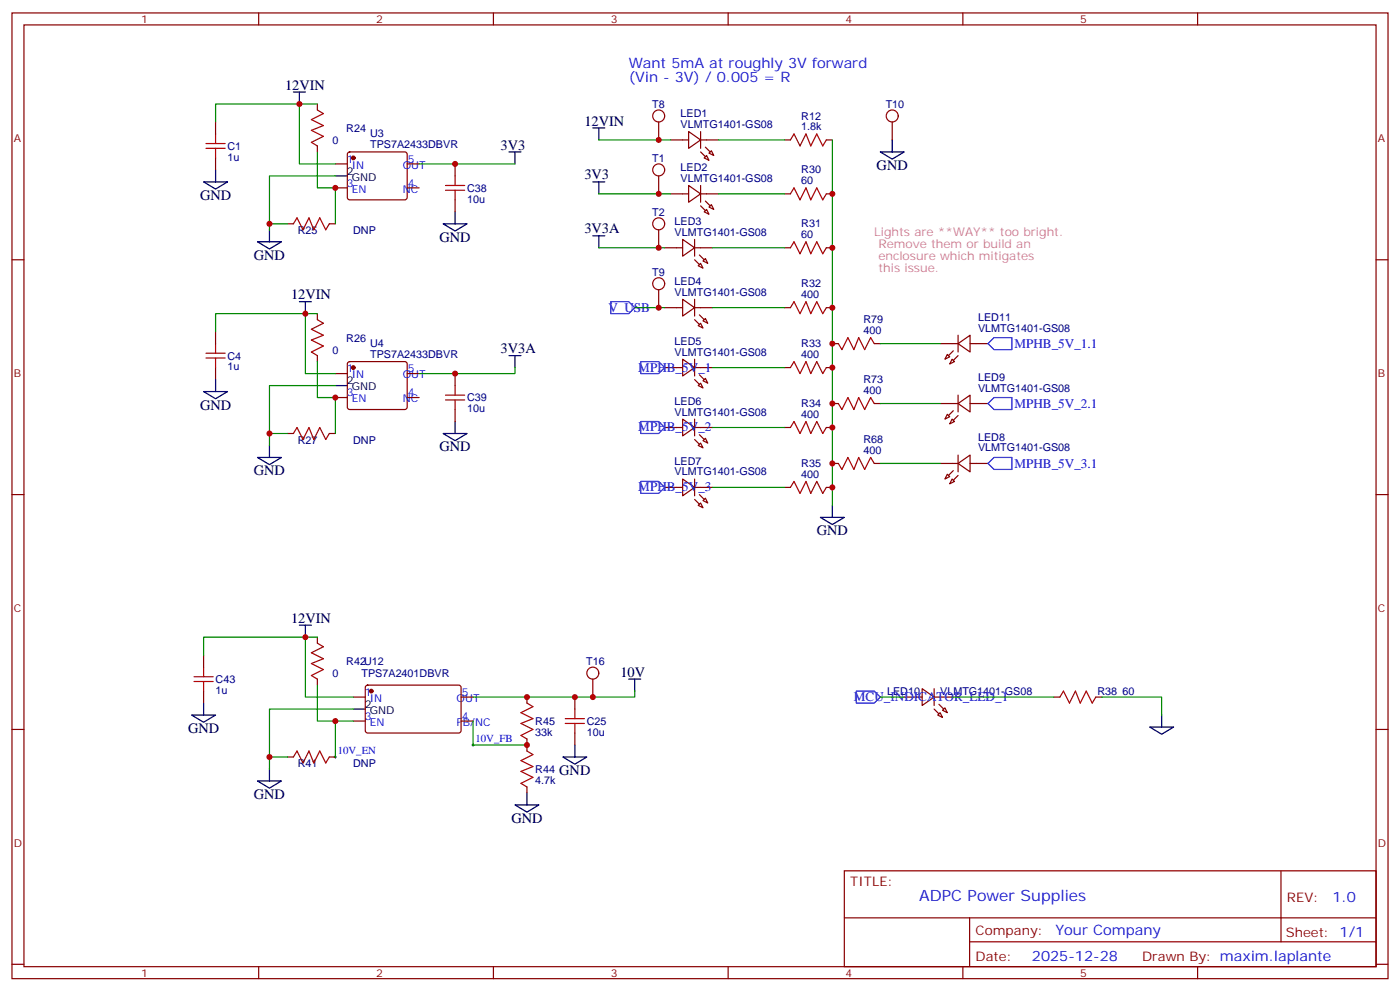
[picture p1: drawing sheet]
<svg xmlns="http://www.w3.org/2000/svg" width="412mm" height="292mm" viewBox="0 0 412 292" stroke-linecap="round" stroke-linejoin="round" font-family="sans-serif">
<g fill="none" stroke="#870000" stroke-width=".35">
<path d="M3.5 3.8h405.4v284.3h-405.4zM7.1 7.3h398.2v277.3h-398.2zM76.2 3.8v3.5M145.3 3.8v3.5M214.5 3.8v3.5M283.6 3.8v3.5M352.8 3.8v3.5M63.5 35.9v3.5M93.5 30.6v1.8M194 35.9v5.3M202.8 38.7l3.6 2.5-3.6 2.5zM206.4 38.7v5"/>
<path d="M262.8 35.9v5.3M63.5 46.5v3.5M93.5 43v1.7M98.8 48.3h3.5M98.8 55.3h3.5M102.5 44.9l.5-.2h16.2l.5 .2 .2 .5v12.7l-.2 .5-.5 .2h-16.2l-.5-.2-.2-.5v-12.7zM119.9 48.3h3.6M119.9 55.3h3.6M134.1 48.3v3.5M134.1 58.8v3.6M194 51.8v5.3M197.6 41.2h5.2"/>
<path d="M197.6 57.1h5.2M202.8 54.6l3.6 2.5-3.6 2.4zM206.4 41.2h5.3M206.4 54.6v4.9M206.4 57.1h5.3M207.4 46.5l.7-.7 .7 1.4zM208.8 45.1l.7-.7 .8 1.4zM231.1 41.2h1.7M231.1 57.1h1.7M243.4 41.2h1.8M243.4 57.1h1.8M3.5 76.5h3.6"/>
<path d="M84.7 65.9h1.7M97 65.9h1.8M194 67.7v5.3M195.8 73h5.3M201.1 70.5l3.5 2.5-3.5 2.4zM204.6 73h5.3M204.6 70.5v4.9M205.7 78.2l.7-.7 .7 1.5zM207.1 76.8l.7-.7 .7 1.4zM207.4 62.4l.7-.7 .7 1.4zM208.8 61l.7-.7 .8 1.4zM231.1 73h1.7"/>
<path d="M243.4 73h1.8M405.3 76.5h3.6M63.5 97.6v3.6M93.5 92.4v1.7M194 85.3v5.3M195.8 90.6h5.3M201.1 88.1l3.5 2.5-3.5 2.5zM204.6 88.1v5M204.6 90.6h5.3M205.7 95.9l.7-.7 .7 1.4zM207.1 94.5l.7-.7 .7 1.4zM231.1 90.6h1.7"/>
<path d="M243.4 90.6h1.8M282.2 98.7v4.9M63.5 108.2v3.6M93.5 104.7v1.8M98.8 110h3.5M98.8 117.1h3.5M102.5 106.7l.5-.2h16.2l.5 .2 .2 .5v12.7l-.2 .5-.5 .2h-16.2l-.5-.3-.2-.4v-12.7zM119.9 110h3.6M119.9 117.1h3.6M134.1 110v3.5M195.8 108.2h5.3M201.1 105.8l3.5 2.4-3.5 2.5z"/>
<path d="M204.6 105.8v4.9M204.6 108.2h5.3M205.7 113.5l.7-.7 .7 1.4zM207.1 112.1l.7-.7 .7 1.4zM231.1 108.2h1.7M243.4 108.2h1.8M245.2 118.8h1.7M245.2 101.2h1.7M257.5 118.8h1.8M257.5 101.2h1.8M276.9 118.8h5.3M276.9 101.2h5.3"/>
<path d="M279 104.4l.8 .7-1.5 .7zM280.5 105.8l.7 .7-1.4 .7zM282.2 118.8l3.6-2.5v5zM282.2 101.2l3.6-2.5v4.9zM282.2 116.3v5M285.8 118.8h5.2M285.8 101.2h5.2M84.7 127.6h1.7M97 127.6h1.8M134.1 120.6v3.5M195.8 125.9h5.3M201.1 123.4l3.5 2.5-3.5 2.4z"/>
<path d="M204.6 123.4v4.9M204.6 125.9h5.3M205.7 131.2l.7-.7 .7 1.4zM207.1 129.8l.7-.8 .7 1.5zM231.1 125.9h1.7M243.4 125.9h1.8M245.2 136.5h1.7M257.5 136.5h1.8M276.9 136.5h5.3M279 139.6l.8 .7-1.5 .7zM279 122l.8 .7-1.5 .7zM280.5 123.4l.7 .7-1.4 .7z"/>
<path d="M282.2 136.5l3.6-2.5v4.9zM282.2 134v4.9M285.8 136.5h5.2M3.5 145.6h3.6M195.8 143.5h5.3M201.1 141l3.5 2.5-3.5 2.5zM204.6 141v5M204.6 143.5h5.3M205.7 148.8l.7-.7 .7 1.4zM207.1 147.4l.7-.7 .7 1.4zM231.1 143.5h1.7M243.4 143.5h1.8"/>
<path d="M280.5 141l.7 .7-1.4 .8zM405.3 145.6h3.6M60 192.9v3.5M93.5 187.6v1.8M93.5 200v1.7M174.6 200v5.2M3.5 214.8h3.6M60 203.5v3.5M104.1 205.2h3.5M104.1 212.3h3.5M107.8 201.9l.5-.2 27.1 .1 .4 .6v13l-.7 .4h-27.1l-.4-.7v-12.7zM135.8 205.2h3.5"/>
<path d="M135.8 212.3h3.5M155.2 205.2v1.8M155.2 217.6v3.5M169.3 205.2v3.6M169.3 215.8v3.6M266.3 205.2h5.3M271.6 202.8l3.6 2.4-3.6 2.5zM275.2 205.2h5.3M275.2 202.8v4.9M276.2 210.5l.7-.7 .7 1.4zM277.6 209.1l.7-.7 .7 1.4zM310.4 205.2h1.8"/>
<path d="M322.8 205.2h1.8M405.3 214.8h3.6M84.7 222.9h1.7M97 222.9h1.8M155.2 231.7v1.8M248.7 256.4h156.6v28.2h-156.6zM377.3 256.4v20.9M248.7 270.2h156.5M285.6 277.3h119.6M285.6 270.2v14.2M3.5 283.9h3.6M76.2 284.6v3.5"/>
<path d="M145.3 284.6v3.5M214.5 284.6v3.5M283.6 284.6v3.5M352.8 284.6v3.5M405.3 283.9h3.6"/>
</g>
<g fill="#870000" stroke="#870000" stroke-width=".35">
<path d="M207.8 43.3l1.4 1.4z"/>
<path d="M206.4 44.7l1.4 1.4z"/>
<path d="M207.8 59.2l1.4 1.4z"/>
<path d="M206.4 60.6l1.4 1.4z"/>
<path d="M206 75.1l1.4 1.4z"/>
<path d="M204.6 76.5l1.4 1.4z"/>
<path d="M206 92.7l1.4 1.4z"/>
<path d="M204.6 94.1l1.4 1.4z"/>
<path d="M206 110.3l1.4 1.5z"/>
<path d="M204.6 111.8l1.4 1.4z"/>
<path d="M206 128l1.4 1.4z"/>
<path d="M204.6 129.4l1.4 1.4z"/>
<path d="M206 145.6l1.4 1.4z"/>
<path d="M204.6 147l1.4 1.4z"/>
<path d="M276.6 207.4l1.4 1.4z"/>
<path d="M275.2 208.8l1.4 1.4z"/>
<path d="M280.8 138.6l-1.4 1.4z"/>
<path d="M282.2 140l-1.4 1.4z"/>
<path d="M280.8 120.9l-1.4 1.4z"/>
<path d="M282.2 122.3l-1.4 1.5z"/>
<path d="M280.8 103.3l-1.4 1.4z"/>
<path d="M282.2 104.7l-1.4 1.4z"/>
<circle cx="104.1" cy="46.5" r=".53"/>
<circle cx="104.1" cy="108.2" r=".53"/>
<circle cx="109.4" cy="203.5" r=".53"/>
</g>
<g fill="none" stroke="#000" stroke-width=".35">
<path d="M86.4 27.1h3.6M88.2 27.1v3.5M174.6 37.7h3.6M176.4 37.7v3.5M60 53.6h7l-3.5 2.1zM63.5 50v3.6M98.8 51.8h3.5M149.9 44.7h3.6M151.7 44.7v3.6M174.6 53.6h3.6M176.4 53.6v3.5M259.3 44.7h7l-3.5 2.1z"/>
<path d="M262.8 41.2v3.5M75.8 71.2h7.1l-3.5 2.1zM79.4 67.7v3.5M130.5 65.9h7.1l-3.5 2.1zM134.1 62.4v3.5M174.6 69.4h3.6M176.4 69.4v3.6M88.2 88.8h3.5M90 88.8v3.6M60 115.3h7l-3.5 2.1zM63.5 111.8v3.5M98.8 113.5h3.5"/>
<path d="M149.9 104.7h3.6M151.7 104.7v3.5M75.8 134.7h7.1l-3.5 2.1zM79.4 131.2v3.5M130.5 127.6h7.1l-3.5 2.2zM134.1 124.1v3.5M241.7 152.3h7l-3.5 2.1zM245.2 148.8v3.5M88.2 184.1h3.5M90 184.1v3.5M185.2 200h3.5M187 200v3.5"/>
<path d="M56.4 210.5h7.1l-3.5 2.2zM60 207v3.5M104.1 208.8h3.5M169.3 219.4v3.5M338.7 214.1h7l-3.5 2.1zM342.2 210.5v3.6M75.8 229.9h7.1l-3.5 2.2zM79.4 226.4v3.5M151.7 237h7l-3.5 2.1zM155.2 233.5v3.5M165.8 222.9h7.1l-3.6 2.1z"/>
</g>
<g fill="none" stroke="#a10000" stroke-width=".35">
<path d="M63.5 39.4v2.9M93.5 32.4l1.7 1-3.5 1.8 3.5 1.8-3.5 1.4 3.5 1.7-3.5 1.8 1.8 1.1M60.7 43.7h5.6M60.7 42.3h5.6M63.5 43.7v2.8M131.2 56h5.7M131.2 54.6h5.7M134.1 51.8v2.8M134.1 56v2.8M232.8 41.2l1.1-1.8 1.8 3.6 1.7-3.6 1.4 3.6 1.8-3.6 1.8 3.6 1-1.8M232.8 57.1l1.1-1.8 1.8 3.5 1.7-3.5 1.4 3.5 1.8-3.5 1.8 3.5 1-1.7M86.4 65.9l1.1-1.8 1.8 3.6 1.7-3.6 1.4 3.6 1.8-3.6 1.8 3.6 1-1.8"/>
<path d="M232.8 73l1.1-1.8 1.8 3.5 1.7-3.5 1.4 3.5 1.8-3.5 1.8 3.5 1-1.7M93.5 94.1l1.7 1.1-3.5 1.7 3.5 1.8-3.5 1.4 3.5 1.8-3.5 1.7 1.8 1.1M232.8 90.6l1.1-1.8 1.8 3.6 1.7-3.6 1.4 3.6 1.8-3.6 1.8 3.6 1-1.8M60.7 105.4h5.6M60.7 104h5.6M63.5 101.2v2.8M63.5 105.4v2.8M131.2 117.8h5.7M131.2 116.3h5.7M134.1 113.5v2.8M134.1 117.8v2.8M232.8 108.2l1.1-1.7 1.8 3.5 1.7-3.5 1.4 3.5 1.8-3.5 1.8 3.5 1-1.8"/>
<path d="M246.9 101.2l1.1 1.7 1.8-3.5 1.7 3.5 1.4-3.5 1.8 3.5 1.8-3.5 1 1.8M246.9 118.8l1.1 1.8 1.8-3.5 1.7 3.5 1.4-3.5 1.8 3.5 1.8-3.5 1 1.7M86.4 127.6l1.1-1.7 1.8 3.5 1.7-3.5 1.4 3.5 1.8-3.5 1.8 3.5 1-1.8M232.8 125.9l1.1-1.8 1.8 3.5 1.7-3.5 1.4 3.5 1.8-3.5 1.8 3.5 1-1.7M246.9 136.5l1.1 1.7 1.8-3.5 1.7 3.5 1.4-3.5 1.8 3.5 1.8-3.5 1 1.8M232.8 143.5l1.1-1.8 1.8 3.6 1.7-3.6 1.4 3.6 1.8-3.6 1.8 3.6 1-1.8M57.1 199.2h5.7M60 196.4v2.8M93.5 189.4l1.7 1-3.5 1.8 3.5 1.8-3.5 1.4 3.5 1.7-3.5 1.8 1.8 1.1M57.1 200.7h5.7M60 200.7v2.8M155.2 207l1.8 1.1-3.5 1.7 3.5 1.8-3.5 1.4 3.5 1.8-3.5 1.7 1.7 1.1"/>
<path d="M166.5 213h5.7M166.5 211.6h5.7M169.3 208.8v2.8M169.3 213v2.8M312.2 205.2l1.1-1.7 1.7 3.5 1.8-3.5 1.4 3.5 1.8-3.5 1.7 3.5 1.1-1.8M86.4 222.9l1.1-1.8 1.8 3.5 1.7-3.5 1.4 3.5 1.8-3.5 1.8 3.5 1-1.7M155.2 221.1l1.8 1.1-3.5 1.7 3.5 1.8-3.5 1.4 3.5 1.8-3.5 1.7 1.7 1.1"/>
</g>
<g fill="none" stroke="#900" stroke-width=".35">
<circle cx="194" cy="34.1" r="1.76"/>
<circle cx="262.8" cy="34.1" r="1.76"/>
<circle cx="194" cy="50" r="1.76"/>
<circle cx="194" cy="65.9" r="1.76"/>
<circle cx="194" cy="83.5" r="1.76"/>
<circle cx="174.6" cy="198.2" r="1.76"/>
</g>
<path d="M139 219.4h.7M139.3 219v.7M98.4 222.9h.7M98.8 222.5v.7" fill="none" stroke="#000" stroke-width=".29"/>
<path d="M179.9 88.8h5.3l1.8 1.8-1.8 1.8h-5.3zM292.8 99.4h5.3v3.5h-5.3l-1.8-1.7zM188.7 106.5h5.3l1.8 1.7-1.8 1.8h-5.3zM291 118.8l1.8-1.7h5.3v3.5h-5.3zM188.7 124.1h5.3l1.8 1.8-1.8 1.7h-5.3zM291 136.5l1.8-1.8h5.3v3.5h-5.3zM188.7 141.7h5.3l1.8 1.8-1.8 1.8h-5.3zM252.2 203.5h5.3l1.8 1.7-1.8 1.8h-5.3z" fill="none" stroke="#00f" stroke-width=".35"/>
<g fill="none" stroke="#008700" stroke-width=".35">
<path d="M63.5 35.9v-5.3h24.7v17.7h10.6M88.2 30.6h5.3M93.5 44.7v10.6h5.3v10.6M98.8 51.8h-19.4v15.9M123.5 48.3h28.2M176.4 57.1h21.2M176.4 41.2h21.2M211.7 57.1h19.4M211.7 41.2h19.4M245.2 41.2v107.6M79.4 65.9h5.3M176.4 73h19.4"/>
<path d="M209.9 73h21.2M63.5 97.6v-5.2h26.5v17.6h8.8M90 92.4h3.5M187 90.6h8.8M209.9 90.6h21.2M93.5 106.5v10.6h5.3v10.5M98.8 113.5h-19.4v17.7M151.7 108.2v1.8h-28.2M209.9 108.2h21.2M259.3 101.2h17.6M259.3 118.8h17.6M79.4 127.6h5.3"/>
<path d="M209.9 125.9h21.2M259.3 136.5h17.6M209.9 143.5h21.2M60 192.9v-5.3h30v17.6h14.1M90 187.6h3.5M93.5 201.7v10.6h5.3v10.6M98.8 212.3h5.3M104.1 208.8h-24.7v17.6M139.3 212.3v7.1h15.9M187 203.5v1.7h-47.7M259.3 205.2h7M280.5 205.2h29.9"/>
<path d="M324.6 205.2h17.6v5.3M79.4 222.9h5.3"/>
</g>
<g fill="#c00">
<circle cx="79.4" cy="65.9" r=".88"/>
<circle cx="98.8" cy="55.3" r=".88"/>
<circle cx="88.2" cy="30.6" r=".88"/>
<circle cx="98.8" cy="117.1" r=".88"/>
<circle cx="90" cy="92.4" r=".88"/>
<circle cx="79.4" cy="127.6" r=".88"/>
<circle cx="134.1" cy="48.3" r=".88"/>
<circle cx="134.1" cy="110" r=".88"/>
<circle cx="245.2" cy="73" r=".88"/>
<circle cx="245.2" cy="90.6" r=".88"/>
<circle cx="245.2" cy="143.5" r=".88"/>
<circle cx="245.2" cy="57.1" r=".88"/>
<circle cx="245.2" cy="108.2" r=".88"/>
<circle cx="245.2" cy="125.9" r=".88"/>
<circle cx="169.3" cy="205.2" r=".88"/>
<circle cx="79.4" cy="222.9" r=".88"/>
<circle cx="90" cy="187.6" r=".88"/>
<circle cx="155.2" cy="219.4" r=".88"/>
<circle cx="155.2" cy="205.2" r=".88"/>
<circle cx="98.8" cy="212.3" r=".88"/>
<circle cx="245.2" cy="136.5" r=".88"/>
<circle cx="245.2" cy="118.8" r=".88"/>
<circle cx="245.2" cy="101.2" r=".88"/>
<circle cx="194" cy="57.1" r=".88"/>
<circle cx="194" cy="41.2" r=".88"/>
<circle cx="194" cy="73" r=".88"/>
<circle cx="194" cy="90.6" r=".88"/>
<circle cx="174.6" cy="205.2" r=".88"/>
</g>
<text font-size="4.6" fill="#00f" x="270.8" y="265.4">ADPC Power Supplies</text>
<g font-size="4.2" fill="#00f">
<text x="185.2" y="20">Want 5mA at roughly 3V forward</text>
<text x="185.2" y="24.3">(Vin - 3V) / 0.005 = R</text>
<text x="392.5" y="265.7">1.0</text>
<text x="310.9" y="275.2">Your Company</text>
<text x="304" y="283">2025-12-28</text>
</g>
<g font-size="4.2">
<text x="84" y="26.4">12VIN</text>
<text x="172.2" y="37">12VIN</text>
<text x="147.5" y="44">3V3</text>
<text x="172.2" y="52.8">3V3</text>
<text x="258.2" y="50">GND</text>
<text x="58.9" y="58.8">GND</text>
<text x="129.5" y="71.2">GND</text>
<text x="172.2" y="68.7">3V3A</text>
<text x="74.8" y="76.5">GND</text>
<text x="85.7" y="88.1">12VIN</text>
<text x="147.5" y="104">3V3A</text>
<text x="58.9" y="120.6">GND</text>
<text x="129.5" y="132.9">GND</text>
<text x="74.8" y="140">GND</text>
<text x="240.6" y="157.6">GND</text>
<text x="85.7" y="183.4">12VIN</text>
<text x="182.7" y="199.2">10V</text>
<text x="55.4" y="215.8">GND</text>
<text x="164.7" y="228.2">GND</text>
<text x="74.8" y="235.2">GND</text>
<text x="150.6" y="242.3">GND</text>
</g>
<g font-size="3.9" fill="#00f">
<text x="179.2" y="91.8">V_USB</text>
<text x="298.8" y="102.4">MPHB_5V_1.1</text>
<text x="188" y="109.5">MPHB_5V_1</text>
<text x="298.8" y="120.1">MPHB_5V_2.1</text>
<text x="188" y="127">MPHB_5V_2</text>
<text x="298.8" y="137.7">MPHB_5V_3.1</text>
<text x="188" y="144.7">MPHB_5V_3</text>
<text x="251.5" y="206.5">MCU_INDICATOR_LED_1</text>
</g>
<g font-size="3.9" fill="#800">
<text x="250.5" y="261">TITLE:</text>
<text x="379.1" y="265.7">REV:</text>
<text x="287.4" y="275.2">Company:</text>
<text x="378.7" y="275.8">Sheet: 1/1</text>
<text x="287.4" y="282.9">Date:</text>
<text x="336.4" y="282.9">Drawn By: maxim.laplante</text>
</g>
<g font-size="3.5" fill="#c69">
<text x="257.5" y="69.4">Lights are **WAY** too bright.</text>
<text x="258.8" y="73">Remove them or build an</text>
<text x="258.8" y="76.5">enclosure which mitigates</text>
<text x="258.8" y="80">this issue.</text>
</g>
<g font-size="3.2" fill="#800">
<text x="41.6" y="6.8">1</text>
<text x="110.8" y="6.8">2</text>
<text x="179.9" y="6.8">3</text>
<text x="249.1" y="6.8">4</text>
<text x="318.2" y="6.8">5</text>
<text x="4.1" y="41.9">A</text>
<text x="405.9" y="41.9">A</text>
<text x="4.1" y="111.1">B</text>
<text x="405.9" y="111.1">B</text>
<text x="4.1" y="180.2">C</text>
<text x="405.9" y="180.2">C</text>
<text x="4.1" y="249.3">D</text>
<text x="405.9" y="249.3">D</text>
<text x="41.6" y="287.6">1</text>
<text x="110.8" y="287.6">2</text>
<text x="179.9" y="287.6">3</text>
<text x="249.1" y="287.6">4</text>
<text x="318.2" y="287.6">5</text>
</g>
<g font-size="3.2" fill="#000080">
<text x="192.1" y="31.8">T8</text>
<text x="200.5" y="34.5">LED1</text>
<text x="236" y="35.2">R12</text>
<text x="260.9" y="31.8">T10</text>
<text x="102" y="38.8">R24</text>
<text x="109" y="40.5">U3</text>
<text x="200.5" y="37.7">VLMTG1401-GS08</text>
<text x="236" y="38.4">1.8k</text>
<text x="67" y="47.3">1u</text>
<text x="67" y="44.1">C1</text>
<text x="97.9" y="42.4">0</text>
<text x="109" y="43.6">TPS7A2433DBVR</text>
<text x="192.1" y="47.6">T1</text>
<text x="200.5" y="53.6">VLMTG1401-GS08</text>
<text x="200.5" y="50.4">LED2</text>
<text x="236" y="51.1">R30</text>
<text x="137.6" y="59.6">10u</text>
<text x="137.6" y="56.5">C38</text>
<text x="236" y="54.3">60</text>
<text x="192.1" y="63.5">T2</text>
<text x="87.7" y="69">R25</text>
<text x="104" y="69">DNP</text>
<text x="198.7" y="69.4">VLMTG1401-GS08</text>
<text x="198.7" y="66.2">LED3</text>
<text x="236" y="70.1">60</text>
<text x="236" y="67">R31</text>
<text x="192.1" y="81.1">T9</text>
<text x="198.7" y="83.9">LED4</text>
<text x="198.7" y="87.1">VLMTG1401-GS08</text>
<text x="236" y="87.8">400</text>
<text x="236" y="84.6">R32</text>
<text x="254.3" y="95.2">R79</text>
<text x="288.1" y="94.5">LED11</text>
<text x="102" y="100.6">R26</text>
<text x="198.7" y="101.5">LED5</text>
<text x="254.3" y="98.4">400</text>
<text x="288.1" y="97.6">VLMTG1401-GS08</text>
<text x="67" y="105.9">C4</text>
<text x="97.9" y="104.1">0</text>
<text x="109" y="105.3">TPS7A2433DBVR</text>
<text x="109" y="102.2">U4</text>
<text x="198.7" y="104.7">VLMTG1401-GS08</text>
<text x="236" y="105.4">400</text>
<text x="236" y="102.2">R33</text>
<text x="67" y="109">1u</text>
<text x="254.3" y="112.8">R73</text>
<text x="288.1" y="112.1">LED9</text>
<text x="137.6" y="118.2">C39</text>
<text x="198.7" y="119.1">LED6</text>
<text x="236" y="119.9">R34</text>
<text x="254.3" y="116">400</text>
<text x="288.1" y="115.3">VLMTG1401-GS08</text>
<text x="137.6" y="121.4">10u</text>
<text x="198.7" y="122.3">VLMTG1401-GS08</text>
<text x="236" y="123">400</text>
<text x="87.7" y="130.7">R27</text>
<text x="104" y="130.7">DNP</text>
<text x="254.3" y="130.5">R68</text>
<text x="288.1" y="129.7">LED8</text>
<text x="198.7" y="136.8">LED7</text>
<text x="236" y="137.5">R35</text>
<text x="254.3" y="133.6">400</text>
<text x="288.1" y="132.9">VLMTG1401-GS08</text>
<text x="198.7" y="140">VLMTG1401-GS08</text>
<text x="236" y="140.7">400</text>
<text x="102" y="195.8">R42U12</text>
<text x="172.7" y="195.8">T16</text>
<text x="63.5" y="201.1">C43</text>
<text x="97.9" y="199.3">0</text>
<text x="106.5" y="199.3">TPS7A2401DBVR</text>
<text x="63.5" y="204.3">1u</text>
<text x="261.3" y="204.6">LED10</text>
<text x="277" y="204.6">VLMTG1401-GS08</text>
<text x="323.3" y="204.6">R38</text>
<text x="330.6" y="204.6">60</text>
<text x="157.7" y="213.4">R45</text>
<text x="172.9" y="213.4">C25</text>
<text x="157.7" y="216.6">33k</text>
<text x="172.9" y="216.6">10u</text>
<text x="87.7" y="226">R41</text>
<text x="104" y="226">DNP</text>
<text x="157.7" y="227.6">R44</text>
<text x="157.7" y="230.7">4.7k</text>
</g>
<g font-size="3.2" fill="#00f">
<text x="102.1" y="47.9">1</text>
<text x="120.1" y="47.9">5</text>
<text x="103.6" y="49.7">IN</text>
<text x="118.6" y="49.7">OUT</text>
<text x="102.1" y="55">3</text>
<text x="103.6" y="56.7">EN</text>
<text x="118.6" y="56.7">NC</text>
<text x="120.1" y="55">4</text>
<text x="102.1" y="109.6">1</text>
<text x="103.6" y="111.4">IN</text>
<text x="118.6" y="111.4">OUT</text>
<text x="120.1" y="109.6">5</text>
<text x="102.1" y="116.7">3</text>
<text x="103.6" y="118.5">EN</text>
<text x="118.6" y="118.5">NC</text>
<text x="120.1" y="116.7">4</text>
<text x="107.4" y="204.9">1</text>
<text x="108.9" y="206.7">IN</text>
<text x="134.5" y="206.7">OUT</text>
<text x="136" y="204.9">5</text>
<text x="107.4" y="211.9">3</text>
<text x="108.9" y="213.7">EN</text>
<text x="134.5" y="213.7">FB/NC</text>
<text x="136" y="211.9">4</text>
<text x="140.1" y="218.5">10V_FB</text>
<text x="99.5" y="222">10V_EN</text>
</g>
<g font-size="3.2">
<text x="102.1" y="51.4">2</text>
<text x="103.6" y="53.2">GND</text>
<text x="102.1" y="113.2">2</text>
<text x="103.6" y="114.9">GND</text>
<text x="107.4" y="208.4">2</text>
<text x="108.9" y="210.2">GND</text>
</g>
</svg>
